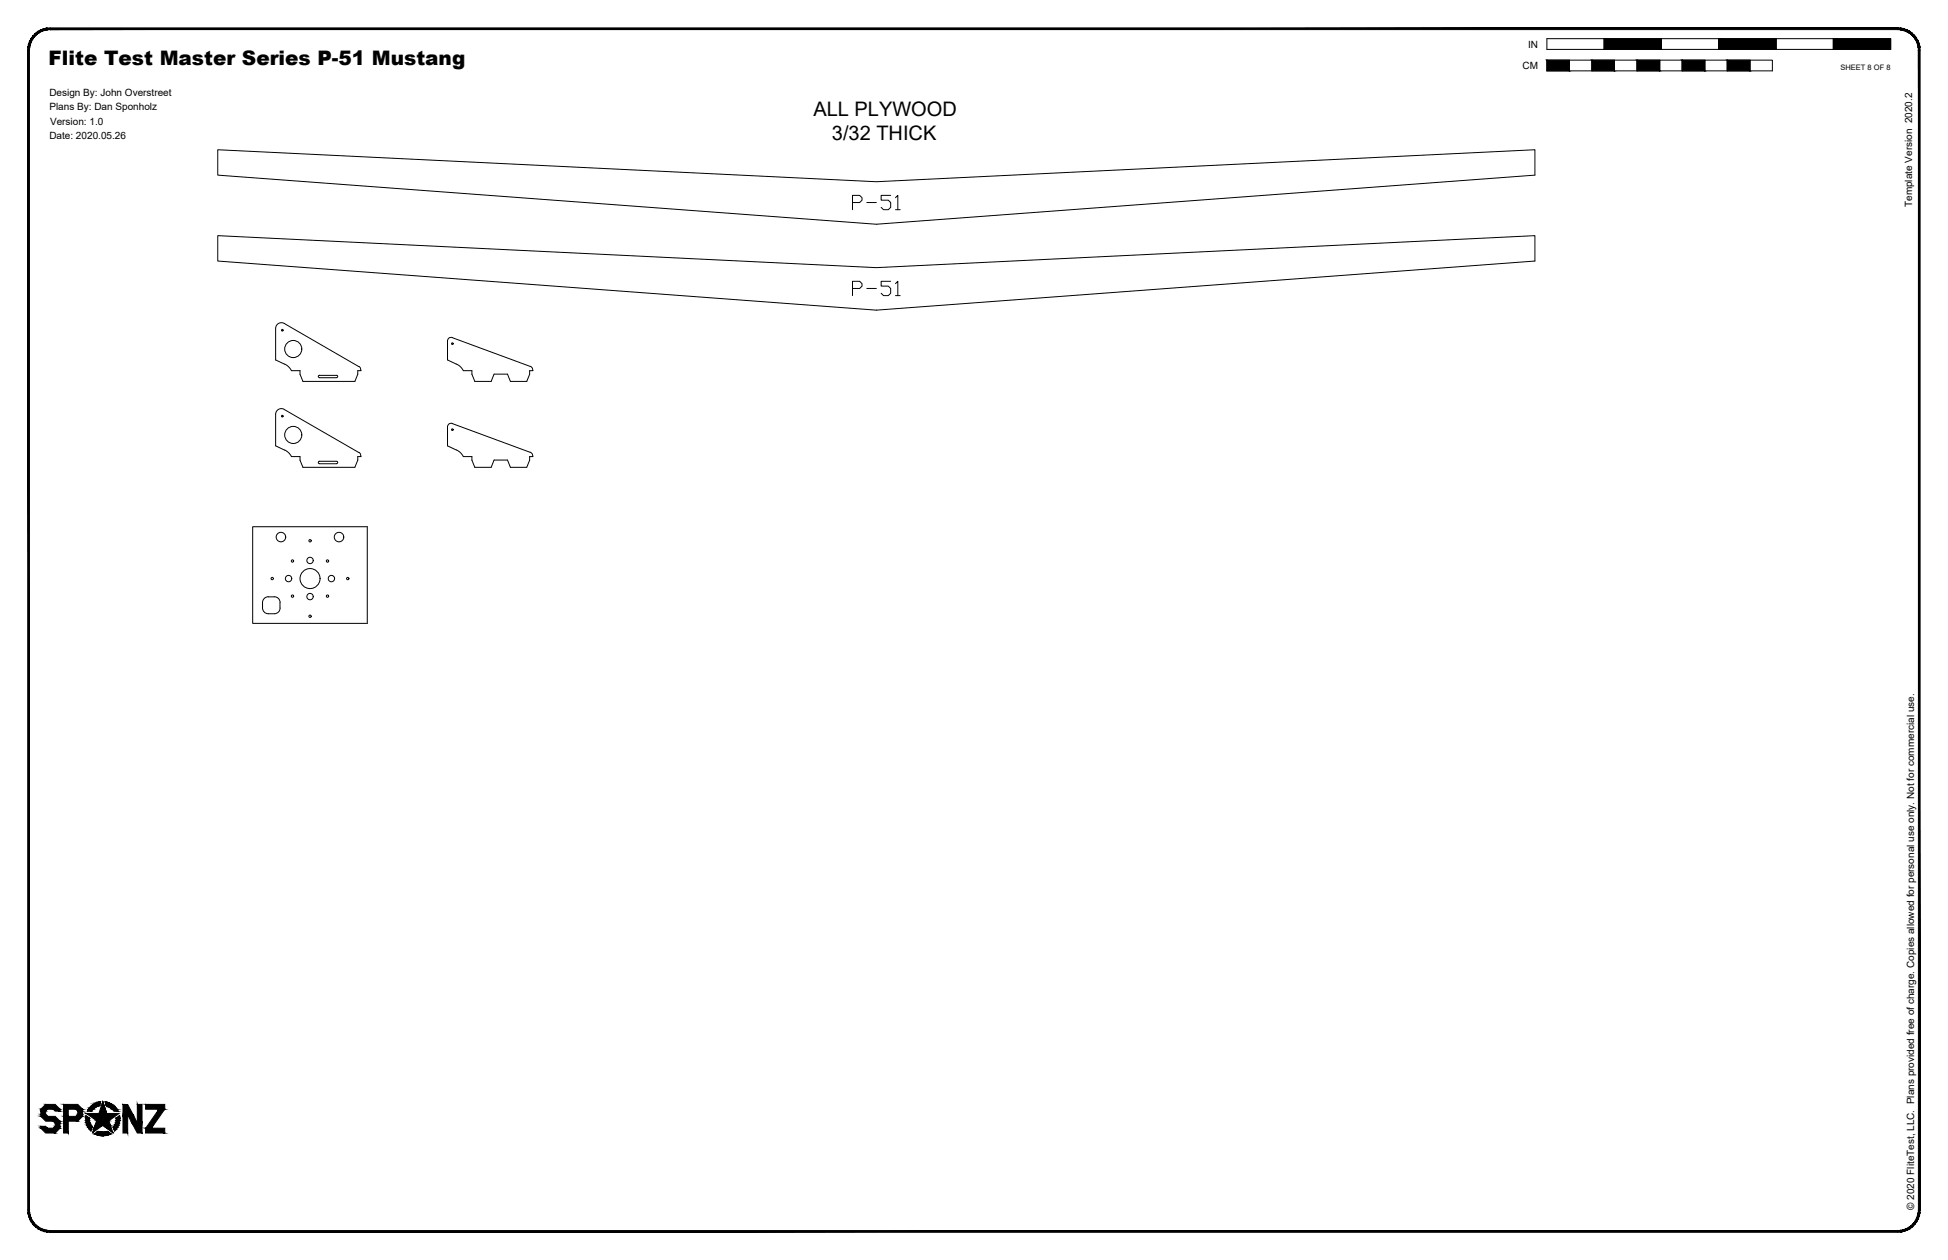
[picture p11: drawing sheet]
<svg xmlns="http://www.w3.org/2000/svg" width="864mm" height="559mm" viewBox="0 0 864 559" stroke-linecap="round" stroke-linejoin="round" font-family="sans-serif">
<!-- layer: 01 CUT -->
<g fill="none" stroke="#000" stroke-width=".44">
<path d="M96.5 66.4l292 14.2 292-14.2v11.3l-292 21.8-292-21.8zM96.5 104.5l292 14.2 292-14.2v11.3l-292 21.8-292-21.8zM200.5 149.8l34.6 12.7 .8 .7 .4 1.2h-1.5v1.6l-1.3 3.2h-7.2l-1.3-3.3h-6l-1.3 3.3h-7.2l-1.3-3.2v-1.6h-3.8l-1.9-2.3-5.1-2.5v-8.4M200.6 149.7a1.61 1.61 0 0 0-2.2 1.5M126.2 161.5l-4-1.9v-13.9a2.56 2.56 0 0 1 3.8-2.2l33.1 19.1M126.2 161.5l2 1.4 1 1.5h3.8v1.6l1.3 3.2h23l1.3-3.2v-1.6h1.5l-.3-1.2-.7-.7M141.4 166.5l7.8-.1 .5 .5-.5 .6h-7.6l-.4-.3zM126 181.6l33.1 19.1M126 181.6a2.55 2.55 0 0 0-3.8 2.2v13.9l4 1.9M126.2 199.6l2 1.4 1 1.5h3.8v1.6l1.3 3.2h23l1.3-3.2v-1.6h1.5l-.3-.9M200.6 187.8a1.61 1.61 0 0 0-2.2 1.5v8.4l5.1 2.5 1.9 2.3h3.8v1.6l1.3 3.2h7.2l1.3-3.3h6l1.3 3.3h7.2l1.3-3.2v-1.6h1.5l-.4-1.2-.8-.7-34.6-12.7M141.6 205.7h7.6"/>
<path d="M141.6 205.6l-.5-.5 .5-.5h7.6l.5 .5-.5 .5M159.1 200.6l.8 .9M112 233.6h50.8v42.9h-50.8zM116.9 265.6l.4-.4a5.1 5.1 0 0 1 4.3-.5l1.1 .2 .9 .7a4.9 4.9 0 0 1 .6 4 2.56 2.56 0 0 1-2.7 2.6 5.1 5.1 0 0 1-4.2-.6l-.4-.4a4.9 4.9 0 0 1-.5-4z"/>
<circle cx="125.1" cy="146.5" r=".37"/>
<circle cx="130" cy="154.8" r="3.8"/>
<circle cx="200.6" cy="152.4" r=".37"/>
<circle cx="125.1" cy="184.6" r=".37"/>
<circle cx="130" cy="192.9" r="3.8"/>
<circle cx="200.6" cy="190.6" r=".37"/>
<circle cx="124.5" cy="238.2" r="2.11"/>
<circle cx="137.4" cy="239.8" r=".52"/>
<circle cx="150.3" cy="238.2" r="2.11"/>
<circle cx="120.7" cy="256.6" r=".52"/>
<circle cx="127.9" cy="256.6" r="1.41"/>
<circle cx="129.7" cy="248.8" r=".52"/>
<circle cx="137.4" cy="256.6" r="4.4"/>
<circle cx="137.4" cy="248.6" r="1.41"/>
<circle cx="145.2" cy="248.8" r=".52"/>
<circle cx="146.9" cy="256.6" r="1.41"/>
<circle cx="154.2" cy="256.6" r=".52"/>
<circle cx="129.7" cy="264.4" r=".52"/>
<circle cx="137.4" cy="264.6" r="1.41"/>
<circle cx="137.4" cy="273.3" r=".52"/>
<circle cx="145.2" cy="264.4" r=".52"/>
</g>
<!-- layer: 21 FULL-SIZE -->
<path d="M685.8 17.1h25.4v4.8h-25.4zM711.2 17.1h25.4v4.8h-25.4zM736.6 17.1h25.4v4.8h-25.4zM762 17.1h25.4v4.8h-25.4zM787.4 17.1h25.4v4.8h-25.4zM812.8 17.1h25.4v4.8h-25.4zM685.8 26.7h9.9v4.7h10.1v-4.7h9.9v4.7h10.1v-4.7h10v4.7h10v-4.7h10v4.7h9.9v-4.7h10.1v4.7h9.9v-4.7h-9.9v4.7h-10.1v-4.7h-9.9v4.7h-10v-4.7h-10v4.7h-10v-4.7h-10.1v4.7h-9.9v-4.7h-10.1v4.7h-9.9z" fill="none" stroke="#000" stroke-width=".44"/>
<g fill="#000" stroke="#000" stroke-width=".44">
<path d="M38.1 494.8l.4 .3h-.4zM43.5 488.8l1.1-.2zM46.2 499.5h2.9l.9 2.6zM46.5 488.6l1.1 .2zM52.6 495.1l.4-.3 .1 .3zM54.5 489.8h2.1zM39.6 500.9h1l-.3 .8zM41.1 502.1h.3zM43.1 502l.4-.3 1 .3zM46.6 502l1.1-.3 .4 .3zM50.3 500h1.8l-.6 .9z"/>
<path d="M20.8 12.5l1.4-.1v.7zM20.8 12.5l.1 .7 1.3-.1zM19.4 12.8l1.4-.3 .1 .7zM19.4 12.8l.2 .7 1.3-.3zM18.1 13.3l1.3-.5 .2 .7zM18.1 13.3l.3 .7 1.2-.5zM16.9 13.9l1.2-.6 .3 .7zM16.9 13.9l.4 .7 1.1-.6zM15.7 14.8l1.2-.9 .4 .7zM15.7 14.8l.5 .6 1.1-.8zM15.7 14.8l.5 .6-1.5 .4zM14.7 15.8l.6 .5 .9-.9zM14.7 15.8l.6 .5-1.4 .6zM13.9 16.9l.6 .4 .8-1zM13.9 16.9l.6 .4-1.3 .9zM13.2 18.2l.7 .3 .6-1.2zM13.2 18.2l.7 .3-1.2 1zM12.7 19.5l.7 .2 .5-1.2zM12.7 19.5l.7 .2-1 1.2zM13.4 19.7l-1 1.2 .7 .1zM12.4 20.9l.7 .1-.8 1.3zM13.1 21l-.8 1.3h.7z"/>
<path d="M711.2 17.1l25.4 4.8v-4.8zM711.2 17.1l25.4 4.8h-25.4z"/>
<path d="M762 17.1l25.4 4.8v-4.8zM762 17.1l25.4 4.8h-25.4z"/>
<path d="M812.8 17.1l25.4 4.8v-4.8zM812.8 17.1l25.4 4.8h-25.4z"/>
<path d="M22.2 13.1h819.2v-.7zM22.2 12.4h819.2l-819.2 .7z"/>
<path d="M12.3 22.3l.7 514.3v-514.3zM12.3 22.3l.7 514.3h-.7z"/>
<path d="M685.8 26.7l9.9 4.7v-4.7zM685.8 26.7l9.9 4.7h-9.9z"/>
<path d="M705.8 26.7l9.9 4.7v-4.7zM705.8 26.7l9.9 4.7h-9.9z"/>
<path d="M725.8 26.7l10 4.7v-4.7zM725.8 26.7l10 4.7h-10z"/>
<path d="M745.8 26.7l10 4.7v-4.7zM745.8 26.7l10 4.7h-10z"/>
<path d="M765.7 26.7l10.1 4.7v-4.7zM765.7 26.7l10.1 4.7h-10.1z"/>
<path d="M851.1 20.9l.1 1.4h-.7zM850.4 21l.1 1.3 .6-1.4zM850.8 19.5l.3 1.4-.7 .1zM850.1 19.7l.3 1.3 .4-1.5zM850.3 18.2l.5 1.3-.7 .2zM849.6 18.5l.5 1.2 .2-1.5zM849.6 16.9l.7 1.3-.7 .3zM849 17.3l.6 1.2v-1.6zM848.8 15.8l.8 1.1-.6 .4zM848.3 16.3l.7 1-.2-1.5zM847.8 14.8l1 1-.5 .5zM847.8 14.8l-.5 .6 1 .9zM846.7 13.9l1.1 .9-.5 .6zM846.7 13.9l-.4 .7 1 .8zM845.4 13.3l1.3 .6-.4 .7zM845.4 13.3l-.3 .7 1.2 .6zM844.1 12.8l1.3 .5-.3 .7zM844.1 12.8l-.2 .7 1.2 .5zM842.7 12.5l1.4 .3-.2 .7zM842.7 12.5l-.1 .7 1.3 .3zM841.4 12.4l1.3 .1-.1 .7zM841.4 12.4v.7l1.2 .1z"/>
<path d="M18.1 492.8l2.1 1.4v-1.4zM18.1 492.8l2.1 1.4h-2.1z"/>
<path d="M18.1 494.2l3 .9-.9-.9zM18.1 494.2l3 .9h-3z"/>
<path d="M18.1 499.5l3 .9-.9-.9zM18.1 499.5l3 .9h-3z"/>
<path d="M18.1 491.9l2.1 .9 .9-.9zM18.1 491.9l2.1 .9h-2.1z"/>
<path d="M20.2 489.8l6.4 2.1-2.1-2.1zM20.2 489.8l6.4 2.1h-8.5z"/>
<path d="M18.1 495.1l8.5 2.1-2.1-2.1zM18.1 495.1l8.5 2.1h-6.4z"/>
<path d="M23.6 491.9l3 .9v-.9zM23.6 491.9l3 .9h-2.1z"/>
<path d="M23.6 497.2l3 .9v-.9zM23.6 497.2l3 .9h-2.1z"/>
<path d="M24.5 498.1l2.1 1.4v-1.4zM24.5 498.1l2.1 1.4h-2.1z"/>
<path d="M24.5 499.5l2.1 .9v-.9zM23.6 500.4l.9-.9 2.1 .9z"/>
<path d="M28.2 491.9l2.1 3.2v-3.2zM28.2 491.9l2.1 3.2h-2.1z"/>
<path d="M28.2 497.2l2.1 5.3v-5.3zM28.2 497.2l2.1 5.3h-2.1z"/>
<path d="M28.2 489.8l8.4 2.1-2.1-2.1zM28.2 489.8l8.4 2.1h-8.4z"/>
<path d="M33.6 491.9l3 .9v-.9zM33.6 491.9l3 .9h-2.1z"/>
<path d="M34.5 492.8l2.1 1.4v-1.4zM34.5 492.8l2.1 1.4h-2.1z"/>
<path d="M34.5 494.2l2.1 .9v-.9zM34.5 494.2l2.1 .9h-3z"/>
<path d="M28.2 495.1l6.2 2.1 2.2-2.1zM28.2 495.1l6.2 2.1h-6.2z"/>
<path d="M38 496.9h1.6zM38 496.9h1.6z"/>
<path d="M38.2 498h1.7zM38.2 498h1.7z"/>
<path d="M38.1 495.1l1.4 .7-1-.7zM38.1 495.1l1.4 .7h-1.5z"/>
<path d="M38 495.8l1.6 .1zM38 495.8l1.6 .1z"/>
<path d="M38 495.9l1.6 1v-1zM38 495.9l1.6 1h-1.6z"/>
<path d="M38 496.9l1.9 1.1-.3-1.1zM38 496.9l1.9 1.1h-1.7z"/>
<path d="M38.2 498l2.1 1-.4-1zM38.2 498l2.1 1h-1.8z"/>
<path d="M38.5 499h1.8zM38.5 499h1.8z"/>
<path d="M38.5 499l2.4 .9-.6-.9zM38.5 499l2.4 .9h-2z"/>
<path d="M38.9 499.9h2zM38.9 499.9l2 .1z"/>
<path d="M39.1 492l1.5 .9 .7-.9zM39.1 492l1.5 .9h-1.9z"/>
<path d="M39.2 491.9h2.2zM39.2 491.9l2.1 .1z"/>
<path d="M39.7 491.3l1.7 .6 .7-.6zM39.7 491.3l1.7 .6h-2.2z"/>
<path d="M39.9 491.1l2.2 .2 .4-.2zM39.9 491.1l2.2 .2h-2.4z"/>
<path d="M40.2 490.8l2.3 .3 .5-.3zM40.2 490.8l2.3 .3h-2.6z"/>
<path d="M40.6 490.3l3.4 .1zM40.6 490.3l3.4 .1z"/>
<path d="M40.6 490.4l2.4 .4 1-.4zM40.6 490.4l2.4 .4h-2.8z"/>
<path d="M41.5 489.7l2.5 .6 .2-.6zM40.6 490.3l.9-.6 2.5 .6z"/>
<path d="M42.5 489.2l1.7 .5 .2-.5zM41.5 489.7l1-.5 1.7 .5z"/>
<path d="M43.5 488.8l.9 .4 .1-.4zM42.5 489.2l1-.4 .9 .4z"/>
<path d="M42 499.5l-.6 2.6 3.5-2.6zM42 499.5l-.6 2.6h-.3z"/>
<path d="M42.1 499.1l2.8 .4 .6-.4zM42.1 499.1l2.8 .4h-2.9z"/>
<path d="M45.5 488.6l1.8 5.2zM45.5 488.6l1.8 5.2h-3.4z"/>
<path d="M46.2 499.5l3.8 2.6zM49.8 502.1l.3 .2z"/>
<path d="M46.6 488.8l2 .4zM46.6 488.8l2 .4h-1.9z"/>
<path d="M42.8 497l6.2 2.1-.7-2.1zM42.8 497l6.2 2.1h-6.9z"/>
<path d="M46.7 489.2l2.9 .5-1-.5zM46.7 489.2l2.9 .5h-2.7z"/>
<path d="M45.5 499.1l3.6 .4-.1-.4zM45.5 499.1l3.6 .4h-2.9z"/>
<path d="M46.9 489.7l3.6 .6-.9-.6zM46.9 489.7l3.6 .6h-3.4z"/>
<path d="M47.1 490.3l3.5 .1zM47.1 490.3l3.5 .1z"/>
<path d="M47.1 490.4l3.9 .4-.4-.4zM47.1 490.4l3.9 .4h-2.9z"/>
<path d="M48.1 490.8l3.1 .3-.2-.3zM48.1 490.8l3.1 .3h-2.6z"/>
<path d="M48.6 491.1l2.8 .2-.2-.2zM48.6 491.1l2.8 .2z"/>
<path d="M51.2 498h1.7zM51.2 498h1.7z"/>
<path d="M49.1 491.3l2.8 .6-.5-.6zM49.1 491.3l2.8 .6h-2.1z"/>
<path d="M51.4 496.9h1.7zM51.4 496.9h1.7z"/>
<path d="M49.8 491.9l2.2 .1zM49.8 491.9l2.2 .1z"/>
<path d="M49.9 492l2.5 .9-.4-.9zM49.9 492l2.5 .9h-1.8z"/>
<path d="M50.2 499.9h2zM50.2 499.9l1.9 .1z"/>
<path d="M50.8 499h1.8zM50.8 499h1.8z"/>
<path d="M50.8 499l1.4 .9 .4-.9zM50.8 499l1.4 .9h-2z"/>
<path d="M38.3 493.8l10 3.2 4.5-3.2zM38.3 493.8l10 3.2h-5.5z"/>
<path d="M51.2 498l1.4 1 .3-1zM51.2 498l1.4 1h-1.8z"/>
<path d="M52.6 495.1l.6 .7-.1-.7zM51.5 495.8l1.1-.7 .6 .7z"/>
<path d="M51.4 496.9l1.5 1.1 .2-1.1zM51.4 496.9l1.5 1.1h-1.7z"/>
<path d="M51.5 495.8l1.7 .1zM51.5 495.9h1.7z"/>
<path d="M51.5 495.9l1.6 1 .1-1zM51.5 495.9l1.6 1h-1.7z"/>
<path d="M54.5 489.8l4.5 4.6-2.4-4.6zM54.5 489.8l4.5 4.6h-4.5z"/>
<path d="M54.5 494.4l2.1 .4v-.4zM54.5 494.4l2.1 .4h-2.1z"/>
<path d="M54.5 494.8l2.1 7.7v-7.7zM54.5 494.8l2.1 7.7h-2.1z"/>
<path d="M56.6 494.4l2.6 .4-.2-.4zM56.6 494.4l2.6 .4h-2.4z"/>
<path d="M56.8 494.8l4.1 3.1-1.7-3.1zM56.8 494.8l4.1 3.1h-2.5z"/>
<path d="M60.9 489.8l2.1 8.1v-8.1zM60.9 489.8l2.1 8.1h-2.1z"/>
<path d="M58.4 497.9l4.6 4.6v-4.6zM58.4 497.9l4.6 4.6h-2.1z"/>
<path d="M70.3 492.2l-3 8 5.5-8zM70.3 492.2l-3 8h-2.6z"/>
<path d="M64.5 489.8l8.5 2.1v-2.1zM64.5 489.8l8.5 2.1h-8.5z"/>
<path d="M70 491.9l2.8 .3 .2-.3zM70 491.9l2.8 .3z"/>
<path d="M18.1 500.4l6.4 2.1 2.1-2.1zM18.1 500.4l6.4 2.1h-4.3z"/>
<path d="M39 500l1.6 .9 .3-.9zM39 500l1.6 .9h-1z"/>
<path d="M43.1 502l2.4 .1zM42.9 502.1h2.6z"/>
<path d="M44 503.6h3.2zM44 503.6l2.1 .1z"/>
<path d="M46.6 502l1.6 .1zM45.5 502.1h2.7z"/>
<path d="M42.9 502.1l6.3 .7-1-.7zM41.9 502.8l1-.7 6.3 .7z"/>
<path d="M42.9 503.3l4.3 .3 1-.3zM42.9 503.3l4.3 .3h-3.2z"/>
<path d="M41.9 502.8l6.3 .5 1-.5zM41.9 502.8l6.3 .5h-5.3z"/>
<path d="M50.3 500l.3 .9h.9zM50.6 500.9h.9l-.7 .8z"/>
<path d="M64.7 500.2l2.8 .2zM64.7 500.2l2.8 .2h-3z"/>
<path d="M64.5 500.4l8.5 2.1v-2.1zM64.5 500.4l8.5 2.1h-8.5z"/>
<path d="M12.3 536.6h.7l-.6 1.4zM13 536.6l-.6 1.4 .7-.1zM12.4 538l.7-.1-.4 1.5zM13.1 537.9l-.4 1.5 .7-.2zM12.7 539.4l.7-.2-.2 1.5zM13.4 539.2l-.2 1.5 .7-.3zM13.2 540.7l.7-.3v1.5zM13.9 540.4v1.5l.6-.4zM13.9 541.9l.6-.4 .2 1.6zM14.5 541.5l.2 1.6 .6-.5zM14.7 543.1l.6-.5 .4 1.5zM15.3 542.6l.4 1.5 .5-.6zM16.2 543.5l.7 1.5-1.2-.9zM16.2 543.5l.7 1.5 .4-.7zM17.3 544.3l.8 1.3-1.2-.6zM17.3 544.3l.8 1.3 .3-.7zM18.4 544.9l1 1.2-1.3-.5zM18.4 544.9l1 1.2 .2-.7zM19.6 545.4l1.2 1-1.4-.3zM19.6 545.4l1.2 1 .1-.7zM20.9 545.7l1.3 .8-1.4-.1zM20.9 545.7l1.3 .8v-.7z"/>
<path d="M850.5 22.3v514.3h.7zM850.5 22.3h.7v514.3z"/>
<path d="M22.2 545.8v.7l819.2-.7zM22.2 546.5l819.2-.7v.7z"/>
<path d="M841.4 545.8l1.3 .6-1.3 .1zM841.4 545.8l1.3 .6-.1-.7zM842.6 545.7l1.5 .4-1.4 .3zM842.6 545.7l1.5 .4-.2-.7zM843.9 545.4l1.5 .2-1.3 .5zM843.9 545.4l1.5 .2-.3-.7zM845.1 544.9l1.6 .1-1.3 .6zM845.1 544.9l1.6 .1-.4-.7zM846.3 544.3l1.5-.2-1.1 .9zM846.3 544.3l1.5-.2-.5-.6zM847.3 543.5l1.5-.4-1 1zM847.3 543.5l1.5-.4-.5-.5zM848.3 542.6l1.3-.7-.8 1.2zM849 541.5l-.7 1.1 1.3-.7zM849 541.5l1.3-.8-.7 1.2zM849.6 540.4l-.6 1.1 1.3-.8zM849.6 540.4l1.2-1-.5 1.3zM850.1 539.2l-.5 1.2 1.2-1zM851.1 538l-.3 1.4-.7-.2zM850.4 537.9l-.3 1.3 1-1.2zM851.2 536.6l-.1 1.4-.7-.1zM850.5 536.6l-.1 1.3 .8-1.3z"/>
</g>
<g font-size="10.6">
<text x="376.8" y="94.2">P-51</text>
<text x="376.8" y="132.3">P-51</text>
</g>
<g font-size="8.9">
<text x="21.5" y="28.8">Flite Test Master Series P-51 Mustang</text>
<text x="360.6" y="51.2">ALL PLYWOOD</text>
<text x="368.8" y="61.9">3/32 THICK</text>
</g>
<g font-size="4.4">
<text x="677.5" y="21.1">IN</text>
<text x="675" y="30.6">CM</text>
<text x="21.9" y="42.5">Design By: John Overstreet</text>
<text x="21.9" y="48.9">Plans By: Dan Sponholz</text>
<text x="22.2" y="55.3">Version: 1.0</text>
<text x="21.9" y="61.7">Date: 2020.05.26</text>
<text x="847.7" y="91.9" transform="rotate(-90 847.7 91.9)">Template Version 2020.2</text>
<text x="848.5" y="536.6" transform="rotate(-90 848.5 536.6)">© 2020 FliteTest, LLC. Plans provided free of charge. Copies allowed for personal use only. Not for commercial use.</text>
</g>
<text font-size="3.3" x="816" y="31.1">SHEET 8 OF 8</text>
</svg>
